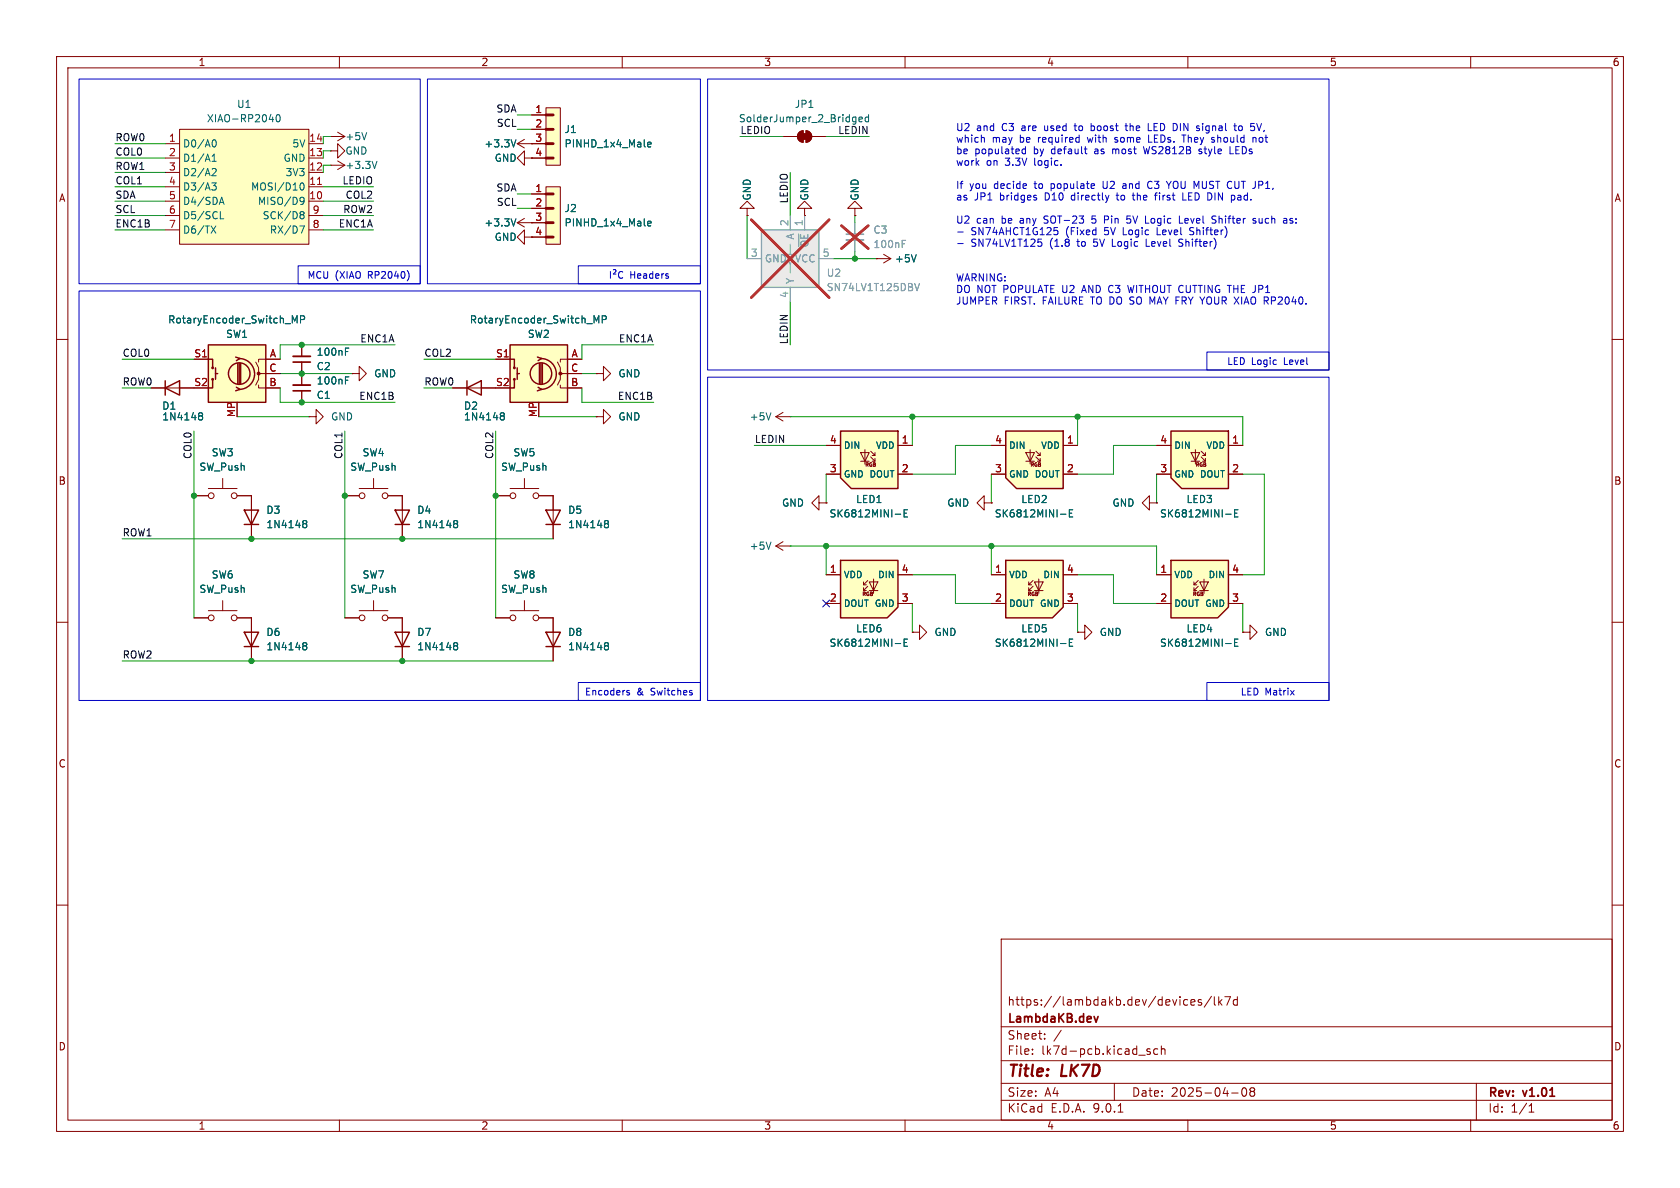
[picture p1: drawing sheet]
<svg xmlns="http://www.w3.org/2000/svg" width="297mm" height="210mm" viewBox="0 0 297 210" stroke-linecap="round" stroke-linejoin="round" font-family="sans-serif">
<g fill="none" stroke="#840000" stroke-width=".18">
<path d="M10 10h277v190h-277zM12 12h273v186h-273zM60 10v2M110 10v2M160 10v2M210 10v2M260 10v2M10 60h2M285 60h2M10 110h2M285 110h2M10 160h2"/>
<path d="M177 166h108v32h-108zM210.5 177.2l.7-.1v-.3l-.5-.1-.2 .2 .1 .7h.6M212.4 176.8l-.4-.1-.2 .2 .1 .2 .5 .2v.3h-.6M214.2 176.1l-1.3 2M214.7 176.2v1.3l.2 .2M215.5 176.2v1.5M215.6 177.1l.4 .6M216 176.7l-.5 .6M216.5 176.2h1l-.6 1.5M218.7 176.8l-.4-.1-.3 .3v.4l.2 .2h.5M218.7 176.2v1.5M285 160h2"/>
<path d="M60 198v2M110 198v2M160 198v2M177 194.5h108M177 191.5h108M177 187.5h108M177 181.5h108M182.5 186.3v.1M182.5 185.5v.1M184.7 183.6v.1M184.7 182.8v.1M187.6 182.1l-1.3 2"/>
<path d="M197 191.5v3M197.7 196.6h.8M201.3 186.5h1.2M203.3 185.5l-.3-.1-.3 .2 .1 .2 .5 .2v.3h-.6M204.7 185.5l-.5-.1-.2 .3v.4l.1 .2h.6M205.3 185.5l.2-.1 .4 .1 .1 .9M205.3 184.9v1.5M210 198v2M217.7 193.2h1.2M219.7 192.4l.2-.1a.81 .81 0 0 1 .6 .6 .81 .81 0 0 1-.3 .8l-.2 .1a.81 .81 0 0 1-.3-1.4zM221.2 192.9l-.2-.2 .2-.4 .5 .1 .1 .2-.3 .3M221.2 192.9l-.2 .3v.5l.2 .1 .5-.1 .1-.2-.1-.4-.2-.2"/>
<path d="M221.2 192.9h.3M260 198v2M261 191.5v6.5M270.3 196.6h.9M270.3 195.5l.4-.4v1.5"/>
</g>
<path d="M194.1 179.7l-.3 1" fill="none" stroke="#840000" stroke-width=".3"/>
<path d="M96.5 33h2.6v10.2h-2.6z" fill="#ffffc2"/>
<g fill="none" stroke="#840000" stroke-width=".18">
<path d="M94 34.3h2.5M94 36.8h2.5M94 39.4h2.5M96.5 33h2.6v10.2h-2.6zM92.7 41.9v-1.3l-1.3 1.3 1.3 1.3v-1.3h3.8M26.7 68.6h7.6M53.3 61v2M53.3 64v2M80 68.6h7.6M105.4 73.7h1.3v1.2l1.2-1.2-1.2-1.3v1.3M105.4 73.7h.1M137.2 73.7l1.2 .7"/>
<path d="M137.2 73.7h2.5M138.4 72.9l-1.2 .8M139.7 73.7h.1M34.3 87.6h2.5M36.8 86.4h5.1M39.4 84.6v1.8M41.9 87.6h2.5M87.6 87.6h2.6M90.2 86.4h5M92.7 84.6v1.8M95.2 87.6h2.6M61 109.2h2.5"/>
<path d="M63.5 108h5.1M66 106.2v1.8M68.6 109.2h2.5"/>
<circle cx="37.3" cy="87.6" r=".51"/>
<circle cx="41.4" cy="87.6" r=".51"/>
<circle cx="90.7" cy="87.6" r=".51"/>
<circle cx="94.7" cy="87.6" r=".51"/>
<circle cx="64" cy="109.2" r=".51"/>
<circle cx="68.1" cy="109.2" r=".51"/>
</g>
<path d="M96.5 34.3h1.3M96.5 36.8h1.3M96.5 39.4h1.3M96.5 41.9h1.3M51.8 64h3.1" fill="none" stroke="#840000" stroke-width=".3"/>
<path d="M96.5 34.3h1.3M96.5 36.8h1.3M96.5 39.4h1.3M96.5 41.9h1.3" fill="none" stroke="#840000" stroke-width=".5"/>
<g fill="none" stroke="#006464" stroke-width=".18">
<path d="M114.5 39.5l.6-.1-.1-.2-.3-.1-.2 .2 .1 .6h.4M35.2 73.5h.1M35.2 73h.4l.2 .1v.2l-.2 .2M35.3 73.5h.3M35.3 73.5l-.1 .1M35.6 73.5l.2 .3v.3l-.2 .1h-.4M61.1 62.1h.4M61.1 61.5h.6M88.6 73h.3l.2 .1 .1 .2-.3 .2M88.6 73.5h.1M88.7 73.5h.2M88.7 73.5l-.1 .1"/>
<path d="M88.9 73.5l.3 .3-.1 .3-.2 .1h-.3M136.3 73l-.4 1.2"/>
</g>
<path d="M51.8 63h3.1" fill="none" stroke="#840000" stroke-width=".33"/>
<path d="M29.2 68.6l2.5-1.3v2.6zM29.2 67.3v2.6M82.5 68.6l2.6-1.3v2.6zM82.5 67.3v2.6" fill="none" stroke="#840000" stroke-width=".25"/>
<path d="M90.2 61h10.1v10.1h-10.1z" fill="#ffffc2"/>
<g fill="none" stroke="#840000" stroke-width=".25">
<path d="M90.2 61h10.1v10.1h-10.1zM90.2 63.5h.7v1.5M90.9 67.1v1.5h-.7M91.4 65v2.1M91.4 66h.4M95 63.1l.8 .3-.7 .4M95.1 68.5l.7 .3-.8 .3M95.4 64.3v3.5M95.6 63.4a2.73 2.73 0 0 1 2.7 2.7 2.73 2.73 0 0 1-2.7 2.7M95.6 64.3v3.5M95.9 64.3v3.5"/>
<circle cx="90.9" cy="65" r=".13"/>
<circle cx="90.9" cy="67.1" r=".13"/>
<circle cx="95.6" cy="66" r="1.9"/>
</g>
<path d="M91.4 39.4l1.3 .7M91.4 39.4h2.6M92.7 38.6l-1.3 .8M94 39.4h.1M87.6 63.5h2.6M98.6 64l.5 1v1h.5M99.1 68.1v.5h3.8M102.9 63.5h-3.8v.5M102.9 66h-3.8v1.1l-.5 1" fill="none" stroke="#840000" stroke-width=".18"/>
<circle cx="99.1" cy="66" r=".25" fill="#840000" stroke="#840000" stroke-width=".18"/>
<path d="M91.2 38.7l-.4 1.2M105 55.8l.4 .9 .5-.9v1.3M106.5 56.5l.6-.1 .1-.2-.1-.3-.6-.1v1.3" fill="none" stroke="#006464" stroke-width=".18"/>
<path d="M148.6 76.2h10.1v10.2h-8.2l-1.9-1.9z" fill="#ffffc2"/>
<path d="M148.6 76.2h10.1v10.2h-8.2l-1.9-1.9zM43.2 90.2h2.5l-1.3 2.5zM43.2 92.7h2.5" fill="none" stroke="#840000" stroke-width=".25"/>
<g fill="none" stroke="#840000" stroke-width=".18">
<path d="M146 78.7h2.6M152.9 79.5v2.5M153.9 79.8l.8 .7v-.5M158.7 78.7h2.6M44.4 87.6v7.7M144.8 88.9v1.3l-1.3-1.3 1.3-1.3v1.3h1.2M146 88.9h.1M146 83.8h2.6M152.1 80h1.6l-.8 1.5zM152.1 81.5h1.6M153.9 80.8l.8 .7v-.5M154.2 80.5h.5"/>
<path d="M154.2 81.5h.5M158.7 83.8h2.6M87.6 109.2h2.6M90.2 108h5M92.7 106.2v1.8M95.2 109.2h2.6"/>
<circle cx="90.7" cy="109.2" r=".51"/>
<circle cx="94.7" cy="109.2" r=".51"/>
</g>
<path d="M53.6 92.5l.2 .1M53.6 92.1l.4-.1 .2 .1v.2l-.2 .3M53.8 92.6h.2M53.8 92.6h-.2M54 92.6l.2 .2v.4l-.2 .1-.4-.1M158.3 90.9h.9M159.8 90.7h.5M160.4 90.1h-.6v1.3h.6" fill="none" stroke="#006464" stroke-width=".18"/>
<path d="M96.5 19.1h2.6v10.1h-2.6z" fill="#ffffc2"/>
<g fill="none" stroke="#840000" stroke-width=".18">
<path d="M96.5 19.1h2.6v10.1h-2.6zM91.4 25.4h5.1M91.4 25.4l1.3 .8M92.7 27.9v-1.2l-1.3 1.2 1.3 1.3v-1.3h3.8M92.7 24.6l-1.3 .8M94 25.4h.1M94 20.3h2.5M94 22.9h2.5M53.3 66v2.1M53.3 69.1v2M54.6 73.7h1.3v1.2l1.2-1.2-1.2-1.3v1.3M54.6 73.7h.1"/>
<path d="M62.2 66h1.3v1.3l1.3-1.3-1.3-1.2v1.2M62.2 66h.1M61 87.6h2.5M63.5 86.4h5.1M66 84.6v1.8M68.6 87.6h2.5v7.7M97.8 87.6v7.7M174 88.9v1.3l-1.3-1.3 1.3-1.3v1.3h1.3M175.3 88.9h.1M44.4 109.2v7.6M71.1 109.2v7.6M97.8 109.2v7.6"/>
<circle cx="64" cy="87.6" r=".51"/>
<circle cx="68.1" cy="87.6" r=".51"/>
</g>
<path d="M96.5 20.3h1.3M96.5 22.9h1.3M96.5 25.4h1.3M96.5 27.9h1.3M51.8 69.1h3.1" fill="none" stroke="#840000" stroke-width=".3"/>
<path d="M96.5 20.3h1.3M96.5 22.9h1.3M96.5 25.4h1.3M96.5 27.9h1.3" fill="none" stroke="#840000" stroke-width=".5"/>
<g fill="none" stroke="#006464" stroke-width=".18">
<path d="M91.2 24.7l-.4 1.3M114.5 25.6l.6-.2-.1-.2-.3-.1-.2 .2 .1 .6h.4M61.1 67.2h.4M61.1 66.6h.6M80.3 92.1l.4-.1 .1 .1 .1 .2-.2 .3M80.3 92.5l.1 .1M80.4 92.6h.3M80.4 92.6h-.1M80.7 92.6l.2 .2-.1 .4-.1 .1-.4-.1M107 92.1l.3-.1 .2 .1 .1 .2-.3 .3M107 92.5l.1 .1M107.1 92.6h.2"/>
<path d="M107.1 92.6h-.1M107.3 92.6l.3 .2-.1 .4-.2 .1-.3-.1M53.6 113.7l.4-.1 .2 .1v.2l-.2 .3M53.6 114.1l.2 .1M53.8 114.2h.2M53.8 114.2h-.2M54 114.2l.2 .2v.4l-.2 .1-.4-.1M80.3 114.1l.1 .1M80.3 113.7l.4-.1 .1 .1 .1 .2-.2 .3M80.4 114.2h.3M80.4 114.2h-.1M80.7 114.2l.2 .2-.1 .4-.1 .1-.4-.1"/>
<path d="M107 113.7l.3-.1 .2 .1 .1 .2-.3 .3M107 114.1l.1 .1M107.1 114.2h.2M107.1 114.2h-.1M107.3 114.2l.3 .2-.1 .4-.2 .1-.3-.1"/>
</g>
<path d="M69.8 90.2h2.6l-1.3 2.5zM69.8 92.7h2.6M96.5 90.2h2.6l-1.3 2.5zM96.5 92.7h2.6M43.2 111.8h2.5l-1.3 2.5zM43.2 114.3h2.5M69.8 111.8h2.6l-1.3 2.5zM69.8 114.3h2.6M96.5 111.8h2.6l-1.3 2.5zM96.5 114.3h2.6" fill="none" stroke="#840000" stroke-width=".25"/>
<path d="M51.8 68.1h3.1" fill="none" stroke="#840000" stroke-width=".33"/>
<path d="M36.8 61h10.2v10.1h-10.2z" fill="#ffffc2"/>
<g fill="none" stroke="#840000" stroke-width=".25">
<path d="M36.8 61h10.2v10.1h-10.2zM36.8 63.5h.8v1.5M37.6 67.1v1.5h-.8M38.1 65v2.1M38.1 66h.4M41.7 63.1l.7 .3-.6 .4M41.8 68.5l.6 .3-.7 .3M42 64.3v3.5M42.3 63.4a2.73 2.73 0 0 1 2.7 2.7 2.73 2.73 0 0 1-2.7 2.7M42.3 64.3v3.5M42.5 64.3v3.5"/>
<circle cx="37.6" cy="65" r=".13"/>
<circle cx="37.6" cy="67.1" r=".13"/>
<circle cx="42.3" cy="66" r="1.9"/>
</g>
<path d="M151.1 36.8h1.3l-1.3-1.2-1.2 1.2h1.2v1.3M151.1 38.1h.1M34.3 63.5h2.5M45.2 64l.5 1v1h.5M45.7 68.1v.5h3.8M49.5 63.5h-3.8v.5M49.5 66h-3.8v1.1l-.5 1" fill="none" stroke="#840000" stroke-width=".18"/>
<circle cx="45.7" cy="66" r=".25" fill="#840000" stroke="#840000" stroke-width=".18"/>
<path d="M51.7 55.8l.4 .9 .4-.9v1.3M53.1 56.5l.6-.1 .2-.2-.1-.3-.7-.1v1.3" fill="none" stroke="#006464" stroke-width=".18"/>
<path d="M31.7 22.9h22.9v20.3h-22.9z" fill="#ffffc2"/>
<g fill="none" stroke="#840000" stroke-width=".18">
<path d="M29.2 25.4h2.5M29.2 27.9h2.5M29.2 30.5h2.5M29.2 33h2.5M29.2 35.6h2.5M29.2 38.1h2.5M31.7 22.9h22.9v20.3h-22.9zM54.6 25.4h2.5M54.6 27.9h2.5M54.6 30.5h2.5M54.6 33h2.5M54.6 35.6h2.5"/>
<path d="M54.6 38.1h2.5M58.4 29.2h.1M58.4 29.2h2.6M59.7 28.4l1.3 .8M61 29.2l-1.3 .8M29.2 40.6h2.5M54.6 40.6h2.5"/>
</g>
<g fill="none" stroke="#006464" stroke-width=".18">
<path d="M37.3 39.9l.9 1.3M37.4 32.3h.8l-.4 .5 .4 .1v.5l-.2 .2h-.4M37.5 28.5h.7M37.5 27.6l.4-.4v1.3M37.7 24.8l.1-.1a.68 .68 0 0 1 .4 .6 .68 .68 0 0 1-.4 .7l-.1-.1M37.7 29.8l.4 .1 .1 .3-.8 .9h.8M38.2 39.9l-.9 1.3M38.9 35.8h.6M38.9 38.7h.7M39.2 34.9l.4 1.2M47.6 21.1h.8M49 20.3h.1a.68 .68 0 0 1 .4 .6 .68 .68 0 0 1-.4 .6 .84 .84 0 0 1-.1-1.2z"/>
<path d="M53 39.9h.8l-.5 1.3M53 32.8l.2-.3 .1-.2a.68 .68 0 0 1 .5 .7 .68 .68 0 0 1-.5 .6l-.1-.1-.2-.4M53.3 34.9l.4 .1a.84 .84 0 0 1-.3 1.1h-.2M53.3 37.4h.2l.3 .3-.3 .3M53.3 38h.2M53.5 38l.3 .2v.2l-.2 .2-.3 .1M53.8 35.4l-.3 .3h-.2M66.6 28.5l-.4 1.3"/>
</g>
<path d="M56.1 32.6h.7" fill="none" stroke="#a90000" stroke-width=".18"/>
<path d="M207 99.1h10.2v8.2l-1.9 1.9h-8.3z" fill="#ffffc2"/>
<path d="M207 99.1h10.2v8.2l-1.9 1.9h-8.3z" fill="none" stroke="#840000" stroke-width=".25"/>
<g fill="none" stroke="#840000" stroke-width=".18">
<path d="M203.2 88.9v1.3l-1.3-1.3 1.3-1.3v1.3h1.3M204.5 88.9h.1M190.5 111.8h1.3v-1.3l1.2 1.3-1.2 1.2v-1.2M190.5 111.8h.1M204.5 101.6h2.5M204.5 106.7h2.5M211.1 103.4h.5M211.1 104.4h.5M211.8 102.6l-.7 .8v-.5M211.8 103.6l-.7 .8v-.5M212.1 102.9h1.5l-.7 1.5zM212.1 104.4h1.5"/>
<path d="M212.9 102.4v2.5M217.2 101.6h2.5M217.2 106.7h2.5"/>
</g>
<path d="M216.7 113.8h1M218.3 113.6h.4M218.9 113h-.6v1.2h.6" fill="none" stroke="#006464" stroke-width=".18"/>
<path d="M207 76.2h10.2v10.2h-8.3l-1.9-1.9z" fill="#ffffc2"/>
<path d="M207 76.2h10.2v10.2h-8.3l-1.9-1.9z" fill="none" stroke="#840000" stroke-width=".25"/>
<g fill="none" stroke="#840000" stroke-width=".18">
<path d="M204.5 78.7h2.5M211.3 79.5v2.5M212.3 79.8l.8 .7v-.5M217.2 78.7h2.5M137.2 96.5l1.2 .8M137.2 96.5h2.5M138.4 95.8l-1.2 .7M139.7 96.5h.1M204.5 83.8h2.5M210.6 80h1.5l-.8 1.5zM210.6 81.5h1.5M212.3 80.8l.8 .7v-.5"/>
<path d="M212.6 80.5h.5M212.6 81.5h.5M217.2 83.8h2.5"/>
</g>
<path d="M136.3 95.8l-.4 1.3M216.7 90.9h1M218.3 90.7h.4M218.9 90.1h-.6v1.3h.6" fill="none" stroke="#006464" stroke-width=".18"/>
<path d="M148.6 99.1h10.1v8.2l-1.9 1.9h-8.2z" fill="#ffffc2"/>
<path d="M148.6 99.1h10.1v8.2l-1.9 1.9h-8.2z" fill="none" stroke="#840000" stroke-width=".25"/>
<g fill="none" stroke="#840000" stroke-width=".18">
<path d="M146 101.6h2.6M146 106.7h2.6M152.7 103.4h.5M152.7 104.4h.5M153.4 102.6l-.7 .8v-.5M153.4 103.6l-.7 .8v-.5M153.7 102.9h1.5l-.8 1.5zM153.7 104.4h1.5M154.4 102.4v2.5M158.7 101.6h2.6M158.7 106.7h2.6M161.3 111.8h1.3v-1.3l1.2 1.3-1.2 1.2v-1.2"/>
<path d="M161.3 111.8h.1"/>
</g>
<path d="M158.3 113.8h.9M159.8 113.6h.5M160.4 113h-.6v1.2h.6" fill="none" stroke="#006464" stroke-width=".18"/>
<path d="M177.8 76.2h10.2v10.2h-8.3l-1.9-1.9z" fill="#ffffc2"/>
<path d="M177.8 76.2h10.2v10.2h-8.3l-1.9-1.9z" fill="none" stroke="#840000" stroke-width=".25"/>
<g fill="none" stroke="#840000" stroke-width=".18">
<path d="M175.3 78.7h2.5M182.1 79.5v2.5M183.1 79.8l.8 .7v-.5M188 78.7h2.5M175.3 83.8h2.5M181.4 80h1.5l-.8 1.5zM181.4 81.5h1.5M183.1 80.8l.8 .7v-.5M183.4 80.5h.5M183.4 81.5h.5M188 83.8h2.5M219.7 111.8h1.3v-1.3l1.2 1.3-1.2 1.2v-1.2"/>
<path d="M219.7 111.8h.1"/>
</g>
<path d="M187.5 90.9h.9M189 90.7h.5M189.7 90.1h-.7v1.3h.7" fill="none" stroke="#006464" stroke-width=".18"/>
<path d="M177.8 99.1h10.2v8.2l-1.9 1.9h-8.3z" fill="#ffffc2"/>
<path d="M177.8 99.1h10.2v8.2l-1.9 1.9h-8.3z" fill="none" stroke="#840000" stroke-width=".25"/>
<g fill="none" stroke="#840000" stroke-width=".18">
<path d="M58.4 24.1h.1M58.4 24.1h2.6M59.7 23.4l1.3 .7M61 24.1l-1.3 .8M132.1 36.8h1.2l-1.2-1.2-1.3 1.2h1.3v1.3M132.1 38.1h.1M142.2 36.8h1.3l-1.3-1.2-1.2 1.2h1.2v1.3M142.2 38.1h.1M175.3 101.6h2.5M175.3 106.7h2.5M181.9 103.4h.5M181.9 104.4h.5"/>
<path d="M182.6 102.6l-.7 .8v-.5M182.6 103.6l-.7 .8v-.5M182.9 102.9h1.5l-.8 1.5zM182.9 104.4h1.5M183.6 102.4v2.5M188 101.6h2.5M188 106.7h2.5"/>
</g>
<path d="M64.8 23.4l-.4 1.3M187.5 113.8h.9M189 113.6h.5M189.7 113h-.7v1.2h.7" fill="none" stroke="#006464" stroke-width=".18"/>
<path d="M149.6 41.4h3.1" fill="none" stroke="#9c9b98" stroke-width=".3"/>
<path d="M149.6 42.4h3.1" fill="none" stroke="#9c9b98" stroke-width=".33"/>
<path d="M151.1 39.4v2M151.1 42.4v2.1" fill="none" stroke="#9c9b98" stroke-width=".18"/>
<path d="M159.5 43.1h.4M159.5 42.5h.6" fill="none" stroke="#939391" stroke-width=".18"/>
<path d="M148.8 39.9l4.7 4M153.5 39.9l-4.7 4" fill="none" stroke="#e12e31" stroke-width=".46"/>
<path d="M134.6 40.6h10.2v10.2h-10.2z" fill="#ebeae8"/>
<path d="M134.6 40.6h10.2v10.2h-10.2z" fill="none" stroke="#9c9b98" stroke-width=".25"/>
<path d="M139.7 38.1v2.5M142.2 38.1v2.5M151.1 39.4v2M132.1 45.7h2.5M138.9 45h1.6l-.8 1.7zM139.7 43.2v1.8M139.7 46.7v1.6M139.7 50.8v2.5M144.8 45.7h2.5M151.1 42.4v2.1" fill="none" stroke="#9c9b98" stroke-width=".18"/>
<path d="M159.5 43.1h.4M159.5 42.5h.6M161.7 50.1l.4 1.3 .5-1.3" fill="none" stroke="#939391" stroke-width=".18"/>
<path d="M132.8 38.8l13.8 13.8M146.6 38.8l-13.8 13.8M148.8 39.9l4.7 4M153.5 39.9l-4.7 4" fill="none" stroke="#e12e31" stroke-width=".46"/>
<g fill="#840000" stroke="#840000" stroke-width=".18">
<path d="M141.7 23.6h1v1h-1z"/>
<path d="M141.3 23.4l.7-.3v2a1.02 1.02 0 0 1-.9-.6 1.02 1.02 0 0 1 .2-1.1z"/>
<path d="M142.5 23.1a1.02 1.02 0 0 1 1 1 1.02 1.02 0 0 1-1 1z"/>
</g>
<g fill="none" stroke="#840000" stroke-width=".18">
<path d="M58.4 26.7h1.3v-1.3l1.3 1.3-1.3 1.2v-1.2M58.4 26.7h.1M94 39.4h.1M94 25.4h.1M94 34.3h2.5M94 36.8h2.5M94 39.4h2.5M94 20.3h2.5M94 22.9h2.5M94 25.4h2.5M94 27.9h2.5M132.1 38.1h.1"/>
<path d="M138.4 24.1h2.6M141.3 23.4l.7-.3v2a1.02 1.02 0 0 1-.9-.6 1.02 1.02 0 0 1 .2-1.1zM142.2 38.1h.1M142.5 23.1a1.02 1.02 0 0 1 1 1 1.02 1.02 0 0 1-1 1zM143.5 24.1h2.5M151.1 38.1h.1M94 41.9h2.5M154.9 45.7h.1M154.9 45.7h2.6M156.2 45l1.3 .7M157.5 45.7l-1.3 .8M26.7 68.6h2.5"/>
<path d="M31.7 68.6h2.6M34.3 63.5h2.5M47 63.5h2.5M47 66h2.5M47 68.6h2.5M53.3 61v2M53.3 64v4.1M53.3 69.1v2M62.2 66h.1M80 68.6h2.5M85.1 68.6h2.5M87.6 63.5h2.6"/>
<path d="M100.3 63.5h2.6M100.3 66h2.6M100.3 68.6h2.6M105.4 66h1.3v1.3l1.2-1.3-1.2-1.2v1.2M105.4 66h.1M105.4 73.7h.1M146 78.7h2.6M158.7 78.7h2.6M175.3 78.7h2.5M188 78.7h2.5M204.5 78.7h2.5M217.2 78.7h2.5"/>
<path d="M34.3 87.6h2.5M41.9 87.6h2.5v2.6M44.4 92.7v2.6M61 87.6h2.5M68.6 87.6h2.5v2.6M71.1 92.7v2.6M87.6 87.6h2.6M95.2 87.6h2.6v2.6M97.8 92.7v2.6M146 88.9h.1M146 83.8h2.6M158.7 83.8h2.6"/>
<path d="M175.3 88.9h.1M175.3 83.8h2.5M188 83.8h2.5M204.5 88.9h.1M204.5 83.8h2.5M217.2 83.8h2.5M34.3 109.2h2.5M36.8 108h5.1M39.4 106.2v1.8M41.9 109.2h2.5v2.6M44.4 114.3v2.5M61 109.2h2.5"/>
<path d="M68.6 109.2h2.5v2.6M71.1 114.3v2.5M87.6 109.2h2.6M95.2 109.2h2.6v2.6M97.8 114.3v2.5M146 101.6h2.6M146 106.7h2.6M158.7 101.6h2.6M158.7 106.7h2.6M161.3 111.8h.1M175.3 101.6h2.5M175.3 106.7h2.5"/>
<path d="M188 101.6h2.5M188 106.7h2.5M190.5 111.8h.1M204.5 101.6h2.5M204.5 106.7h2.5M217.2 101.6h2.5M217.2 106.7h2.5M219.7 111.8h.1"/>
<circle cx="37.3" cy="109.2" r=".51"/>
<circle cx="41.4" cy="109.2" r=".51"/>
</g>
<g fill="none" stroke="#006464" stroke-width=".18">
<path d="M91.2 38.7l-.4 1.2M91.2 24.7l-.4 1.3M114.5 39.5l.6-.1-.1-.2-.3-.1-.2 .2 .1 .6h.4M114.5 25.6l.6-.2-.1-.2-.3-.1-.2 .2 .1 .6h.4M150.9 20.7h.4M151.3 20.7v1l-.1 .2M151.3 21.5h-.4M151.9 21.1l.6-.1-.1-.3h-.4l-.1 .2v.6h.5M153.5 20.7h-.3l-.3 .2 .2 .6h.4M153.5 20.3v1.2M51.7 55.8l.4 .9 .4-.9v1.3M53.1 56.5l.6-.1 .2-.2-.1-.3-.7-.1v1.3"/>
<path d="M105 55.8l.4 .9 .5-.9v1.3M106.5 56.5l.6-.1 .1-.2-.1-.3-.6-.1v1.3M162 45l-.4 1.3M35.2 73h.4l.2 .1v.2l-.2 .2M35.2 73.5h.1M35.3 73.5h.3M35.3 73.5l-.1 .1M35.6 73.5l.2 .3v.3l-.2 .1h-.4M61.1 62.1h.4M61.1 61.5h.6M61.1 67.2h.4M61.1 66.6h.6"/>
<path d="M88.6 73.5h.1M88.6 73h.3l.2 .1 .1 .2-.3 .2M88.7 73.5h.2M88.7 73.5l-.1 .1M88.9 73.5l.3 .3-.1 .3-.2 .1h-.3M53.6 92.1l.4-.1 .2 .1v.2l-.2 .3M53.6 92.5l.2 .1M53.8 92.6h.2M53.8 92.6h-.2M54 92.6l.2 .2v.4l-.2 .1-.4-.1M80.3 92.1l.4-.1 .1 .1 .1 .2-.2 .3M80.3 92.5l.1 .1"/>
<path d="M80.4 92.6h.3M80.4 92.6h-.1M80.7 92.6l.2 .2-.1 .4-.1 .1-.4-.1M107 92.1l.3-.1 .2 .1 .1 .2-.3 .3M107 92.5l.1 .1M107.1 92.6h.2M107.1 92.6h-.1M107.3 92.6l.3 .2-.1 .4-.2 .1-.3-.1M158.3 90.9h.9M159.8 90.7h.5M160.4 90.1h-.6v1.3h.6M187.5 90.9h.9"/>
<path d="M189 90.7h.5M189.7 90.1h-.7v1.3h.7M216.7 90.9h1M218.3 90.7h.4M218.9 90.1h-.6v1.3h.6M53.6 114.1l.2 .1M53.6 113.7l.4-.1 .2 .1v.2l-.2 .3M53.8 114.2h.2M53.8 114.2h-.2M54 114.2l.2 .2v.4l-.2 .1-.4-.1M80.3 113.7l.4-.1 .1 .1 .1 .2-.2 .3M80.3 114.1l.1 .1"/>
<path d="M80.4 114.2h.3M80.4 114.2h-.1M80.7 114.2l.2 .2-.1 .4-.1 .1-.4-.1M107 113.7l.3-.1 .2 .1 .1 .2-.3 .3M107 114.1l.1 .1M107.1 114.2h.2M107.1 114.2h-.1M107.3 114.2l.3 .2-.1 .4-.2 .1-.3-.1M158.3 113.8h.9M159.8 113.6h.5M160.4 113h-.6v1.2h.6M187.5 113.8h.9"/>
<path d="M189 113.6h.5M189.7 113h-.7v1.2h.7M216.7 113.8h1M218.3 113.6h.4M218.9 113h-.6v1.2h.6"/>
</g>
<g fill="none" stroke="#009600" stroke-width=".18">
<path d="M20.3 38.1h8.9M20.3 35.6h8.9M20.3 33h8.9M20.3 30.5h8.9M20.3 27.9h8.9M20.3 25.4h8.9M57.1 38.1h8.9M57.1 35.6h8.9M57.1 33h8.9M58.4 24.1h-1.3v1.3M58.4 26.7h-1.3v1.2M58.4 29.2h-1.3v1.3"/>
<path d="M91.4 36.8h2.6M91.4 34.3h2.6M91.4 20.3h2.6M91.4 22.9h2.6M130.8 24.1h7.6M132.1 38.1v7.6M139.7 30.5v7.6M146 24.1h7.7M151.1 38.1v1.3M20.3 40.6h8.9M57.1 40.6h8.9M139.7 53.3v7.7"/>
<path d="M147.3 45.7h7.6M151.1 44.5v1.2M21.6 63.5h12.7M21.6 68.6h5.1M34.3 76.2v33M41.9 73.7h12.7M49.5 68.6v2.5h20.3M49.5 66h12.7M61 76.2v33M69.8 61h-20.3v2.5M74.9 63.5h12.7M74.9 68.6h5.1"/>
<path d="M87.6 76.2v33M95.2 73.7h10.2M102.9 66h2.5M102.9 68.6v2.5h12.7M115.6 61h-12.7v2.5M133.3 78.7h12.7M139.7 73.7h80v5M161.3 73.7v5M175.3 78.7h-6.4v5.1h-7.6M190.5 73.7v5M204.5 78.7h-7.7v5.1h-6.3M21.6 95.3h76.2"/>
<path d="M139.7 96.5h64.8v5.1M146 83.8v5.1M146 96.5v5.1M175.3 83.8v5.1M175.3 96.5v5.1M204.5 83.8v5.1M219.7 83.8h3.8v17.8h-3.8M21.6 116.8h76.2M161.3 101.6h7.6v5.1h6.4M161.3 106.7v5.1M190.5 106.7v5.1M190.5 101.6h6.3v5.1h7.7"/>
<path d="M219.7 106.7v5.1"/>
</g>
<path d="M145.4 106.1l1.3 1.2M146.7 106.1l-1.3 1.2" fill="none" stroke="#000084" stroke-width=".18"/>
<g fill="none" stroke="#0000c2" stroke-width=".18">
<path d="M14 14h60.3v36.2h-60.3zM75.6 14h48.2v36.2h-48.2zM125.1 14h109.8v51.4h-109.8zM173.8 24.3l.2 .2v.6M181.3 25.9v1.3M181.3 26.4l-.4-.1-.2 .3 .1 .5h.5M183.2 35v.3M189.9 22.2h.5M190.1 21.8v1.2M191.7 26.3h.5M191.9 27.1l.3 .1M192.9 21.8v1.3"/>
<path d="M192.9 23l.4 .1M193 39.3l.2 .2M193.3 22.2l-.4 .1M193.7 38.2h-.6l-.1 .6 .2-.1M195 32v1.1l.3 .2M195.3 38.8h.4M195.7 38.2h-.4v1.3M196.7 26.3v.9M196.9 26.3l-.2 .2M197.1 25.1h.1M197.3 24.3l-.2 .2 .2 .2M197.3 34.5h.5"/>
<path d="M197.5 34.1l.1 1.2M198.9 22.2h.5M198.9 32.5h-.4M198.9 32.8h-.3l-.1 .2v.3h.4M199.1 21.8v1.1l.3 .2M199.2 39.3l.2 .2 .4-.1M199.9 38.2h-.7v.6l.2-.1h.4M200.2 34.5h.4M200.3 34.1v1.1l.3 .2M202.2 25.9l.3 1.3 .2-.9M202.5 39.5h.6M203 23.1h.6"/>
<path d="M203.1 23.9v1.2h.6M203.4 32a.64 .64 0 0 0-.5 .7 .64 .64 0 0 0 .5 .6M204.1 34.5h.5M204.3 34.2v1.2M207 32l-.4 .7M208.5 39.5h.6M209.1 34.1v1.3h.6M209.3 23.9v1.2M212 26.4v.3l.5 .2M212.5 27l-.2 .2-.4-.1M212.6 21.8v.1M212.6 22.2v.9"/>
<path d="M214.5 38.2h.5M214.5 38.8l.4 .1 .1 .3-.3 .3h-.3M214.5 24.7l.2 .2-.2 .2M217.5 25.9v1.3h.6M218.1 22.2h.5M218.3 22.9l.3 .2M218.8 34.9v.4M219.6 22.4l-.4-.2-.2 .3 .1 .5 .3 .1 .2-.1M221.5 24.3v.8M221.5 24.4l.2-.1 .3 .1v.7M221.6 39l.4 .2v.2l-.4 .1M221.6 38.7h.4"/>
<path d="M222.2 21.8l.4 1.3 .4-1.3M222.6 38.6v.7l.4 .2M228 39.4h.5M228.5 38.7l-.3-.1-.2 .2 .1 .2 .4 .1M14 51.4h109.8v72.4h-109.8zM52.7 47h21.6v3.2h-21.6zM72.2 48.2l.1 .4-.1 .7M102.2 47h21.6v3.2h-21.6zM107.9 48v1.2M108.4 47.7l.3-.1 .2 .2-.5 .6h.5M110.1 48.1a.57 .57 0 0 0-.8 .4 .57 .57 0 0 0 .6 .7l.2-.1M118.1 48.8v.3"/>
<path d="M169.3 41h1M169.3 43.1h1M183.6 42.8h.3l.3 .2-.1 .4-.5 .1M186.5 40.7h.3l.2 .3v.4l-.5 .1M196.6 42.3v1.2h.7M199.4 50.4l.3 1.3 .2-.9M202.6 42.3v1.2h.6M204.6 40.2v1.3h.6M208.4 43.5h.6M208.4 42.4v.4l.6 .2M210.3 41.4l.5 .1M210.4 40.3v.4l.4 .2"/>
<path d="M125.1 66.7h109.8v57.1h-109.8zM213.4 62.2h21.5v3.2h-21.5zM102.2 120.7h21.6v3.1h-21.6zM110.9 122.4l.4 .1v.2l-.2 .2-.3-.1M110.9 122.1h.4M122.3 122.5v.3M213.4 120.7h21.5v3.1h-21.5zM228.2 122.1l.6 .8M228.8 122.1l-.6 .8"/>
</g>
<g fill="#009600" stroke="#009600" stroke-width=".18">
<circle cx="146" cy="96.5" r=".46"/>
<circle cx="161.3" cy="73.7" r=".46"/>
<circle cx="190.5" cy="73.7" r=".46"/>
<circle cx="175.3" cy="96.5" r=".46"/>
<circle cx="71.1" cy="116.8" r=".46"/>
<circle cx="71.1" cy="95.3" r=".46"/>
<circle cx="87.6" cy="87.6" r=".46"/>
<circle cx="53.3" cy="61" r=".46"/>
<circle cx="44.4" cy="116.8" r=".46"/>
<circle cx="34.3" cy="87.6" r=".46"/>
<circle cx="53.3" cy="66" r=".46"/>
<circle cx="53.3" cy="71.1" r=".46"/>
<circle cx="61" cy="87.6" r=".46"/>
<circle cx="44.4" cy="95.3" r=".46"/>
<circle cx="151.1" cy="45.7" r=".46"/>
</g>
<g font-size="2.8" fill="#840000">
<text x="178" y="190.9">Title:</text>
<text x="187.7" y="190.9">LK7D</text>
</g>
<g font-size="2.1" fill="#840000">
<text x="178" y="178">https://lambdakb.dev/devices/lk7d</text>
<text x="178" y="184">Sheet:</text>
<text x="178" y="181.2">LambdaKB.dev</text>
<text x="178" y="186.7">File:</text>
<text x="184.1" y="186.7">lk7d-pcb.kicad_sch</text>
<text x="178" y="196.9">KiCad</text>
<text x="178" y="194.1">Size:</text>
<text x="184.7" y="194.1">A4</text>
<text x="185.7" y="196.9">E.D.A.</text>
<text x="193.3" y="196.9">9.0.1</text>
<text x="200" y="194.1">Date:</text>
<text x="207" y="194.1">2025-04-08</text>
<text x="263" y="194.3">Rev:</text>
<text x="263" y="196.9">Id:</text>
<text x="267.1" y="196.9">1/1</text>
<text x="269.4" y="194.3">v1.01</text>
</g>
<g font-size="1.8" fill="#840000">
<text x="35" y="11.9">1</text>
<text x="85" y="11.9">2</text>
<text x="135" y="11.9">3</text>
<text x="185" y="11.9">4</text>
<text x="235" y="11.9">5</text>
<text x="285" y="11.9">6</text>
<text x="94.5" y="27.7">4</text>
<text x="10.3" y="35.9">A</text>
<text x="285.3" y="35.9">A</text>
<text x="10.3" y="85.9">B</text>
<text x="285.3" y="85.9">B</text>
<text x="10.3" y="135.9">C</text>
<text x="285.3" y="135.9">C</text>
<text x="10.3" y="185.9">D</text>
<text x="285.3" y="185.9">D</text>
<text x="35" y="199.9">1</text>
<text x="85" y="199.9">2</text>
<text x="135" y="199.9">3</text>
<text x="185" y="199.9">4</text>
<text x="235" y="199.9">5</text>
<text x="285" y="199.9">6</text>
</g>
<g font-size="1.8" fill="#006464">
<text x="36.5" y="21.8">XIAO-RP2040</text>
<text x="41.8" y="19.3">U1</text>
<text x="99.7" y="23.7">J1</text>
<text x="130.5" y="21.8">SolderJumper_2_Bridged</text>
<text x="140.4" y="19.3">JP1</text>
<text x="32.3" y="26.3">D0/A0</text>
<text x="32.3" y="28.8">D1/A1</text>
<text x="50" y="28.8">GND</text>
<text x="51.6" y="26.3">5V</text>
<text x="61" y="25">+5V</text>
<text x="61" y="27.5">GND</text>
<text x="85.5" y="26.3">+3.3V</text>
<text x="87.4" y="28.8">GND</text>
<text x="99.7" y="26.3">PINHD_1x4_Male</text>
<text x="32.3" y="31.3">D2/A2</text>
<text x="32.3" y="33.9">D3/A3</text>
<text x="44.3" y="33.9">MOSI/D10</text>
<text x="50.4" y="31.3">3V3</text>
<text x="61" y="30.1">+3.3V</text>
<text x="132.9" y="35.6" transform="rotate(-90 132.9 35.6)">GND</text>
<text x="143.1" y="35.6" transform="rotate(-90 143.1 35.6)">GND</text>
<text x="152" y="35.6" transform="rotate(-90 152 35.6)">GND</text>
<text x="32.3" y="36.4">D4/SDA</text>
<text x="32.3" y="39">D5/SCL</text>
<text x="32.3" y="41.5">D6/TX</text>
<text x="45.5" y="36.4">MISO/D9</text>
<text x="46.3" y="39">SCK/D8</text>
<text x="47.6" y="41.5">RX/D7</text>
<text x="85.5" y="40.2">+3.3V</text>
<text x="99.7" y="37.7">J2</text>
<text x="99.7" y="40.2">PINHD_1x4_Male</text>
<text x="87.4" y="42.8">GND</text>
<text x="158.1" y="46.6">+5V</text>
<text x="29.6" y="57.4">RotaryEncoder_Switch_MP</text>
<text x="39.9" y="59.9">SW1</text>
<text x="83" y="57.4">RotaryEncoder_Switch_MP</text>
<text x="93.2" y="59.9">SW2</text>
<text x="55.9" y="65.6">C2</text>
<text x="55.9" y="63.1">100nF</text>
<text x="55.9" y="70.7">C1</text>
<text x="55.9" y="68.2">100nF</text>
<text x="66" y="66.9">GND</text>
<text x="109.2" y="66.9">GND</text>
<text x="28.6" y="72.6">D1</text>
<text x="28.6" y="74.5">1N4148</text>
<text x="58.4" y="74.5">GND</text>
<text x="81.9" y="72.6">D2</text>
<text x="81.9" y="74.5">1N4148</text>
<text x="109.2" y="74.5">GND</text>
<text x="132.4" y="74.5">+5V</text>
<text x="35.2" y="83.4">SW_Push</text>
<text x="37.3" y="80.9">SW3</text>
<text x="61.8" y="83.4">SW_Push</text>
<text x="64" y="80.9">SW4</text>
<text x="88.5" y="83.4">SW_Push</text>
<text x="90.7" y="80.9">SW5</text>
<text x="138.2" y="89.8">GND</text>
<text x="151.2" y="89.1">LED1</text>
<text x="167.4" y="89.8">GND</text>
<text x="180.5" y="89.1">LED2</text>
<text x="196.6" y="89.8">GND</text>
<text x="209.7" y="89.1">LED3</text>
<text x="47" y="91">D3</text>
<text x="47" y="93.6">1N4148</text>
<text x="73.7" y="91">D4</text>
<text x="73.7" y="93.6">1N4148</text>
<text x="100.3" y="91">D5</text>
<text x="100.3" y="93.6">1N4148</text>
<text x="146.6" y="91.7">SK6812MINI-E</text>
<text x="175.8" y="91.7">SK6812MINI-E</text>
<text x="205" y="91.7">SK6812MINI-E</text>
<text x="132.4" y="97.4">+5V</text>
<text x="35.2" y="105">SW_Push</text>
<text x="37.3" y="102.5">SW6</text>
<text x="61.8" y="105">SW_Push</text>
<text x="64" y="102.5">SW7</text>
<text x="88.5" y="105">SW_Push</text>
<text x="90.7" y="102.5">SW8</text>
<text x="47" y="112.6">D6</text>
<text x="73.7" y="112.6">D7</text>
<text x="100.3" y="112.6">D8</text>
<text x="151.2" y="112">LED6</text>
<text x="165.1" y="112.6">GND</text>
<text x="180.5" y="112">LED5</text>
<text x="194.3" y="112.6">GND</text>
<text x="209.7" y="112">LED4</text>
<text x="223.5" y="112.6">GND</text>
<text x="47" y="115.2">1N4148</text>
<text x="73.7" y="115.2">1N4148</text>
<text x="100.3" y="115.2">1N4148</text>
<text x="146.6" y="114.5">SK6812MINI-E</text>
<text x="175.8" y="114.5">SK6812MINI-E</text>
<text x="205" y="114.5">SK6812MINI-E</text>
</g>
<g font-size="1.8" fill="#0f0f0f">
<text x="87.7" y="20">SDA</text>
<text x="87.7" y="22.5">SCL</text>
<text x="130.8" y="23.8">LEDIO</text>
<text x="148.1" y="23.8">LEDIN</text>
<text x="20.3" y="25.1">ROW0</text>
<text x="20.3" y="27.6">COL0</text>
<text x="20.3" y="35.2">SDA</text>
<text x="20.3" y="30.1">ROW1</text>
<text x="20.3" y="32.7">COL1</text>
<text x="60.5" y="32.7">LEDIO</text>
<text x="61" y="35.2">COL2</text>
<text x="87.7" y="33.9">SDA</text>
<text x="20.3" y="40.3">ENC1B</text>
<text x="20.3" y="37.8">SCL</text>
<text x="59.8" y="40.3">ENC1A</text>
<text x="60.6" y="37.8">ROW2</text>
<text x="87.7" y="36.5">SCL</text>
<text x="139.4" y="36.1" transform="rotate(-90 139.4 36.1)">LEDIO</text>
<text x="21.6" y="63.2">COL0</text>
<text x="63.6" y="60.6">ENC1A</text>
<text x="74.9" y="63.2">COL2</text>
<text x="109.3" y="60.6">ENC1A</text>
<text x="139.4" y="61" transform="rotate(-90 139.4 61)">LEDIN</text>
<text x="21.6" y="68.2">ROW0</text>
<text x="63.4" y="70.8">ENC1B</text>
<text x="74.9" y="68.2">ROW0</text>
<text x="109.1" y="70.8">ENC1B</text>
<text x="33.9" y="81.2" transform="rotate(-90 33.9 81.2)">COL0</text>
<text x="60.6" y="81.2" transform="rotate(-90 60.6 81.2)">COL1</text>
<text x="87.3" y="81.2" transform="rotate(-90 87.3 81.2)">COL2</text>
<text x="133.3" y="78.4">LEDIN</text>
<text x="21.6" y="94.9">ROW1</text>
<text x="21.6" y="116.5">ROW2</text>
</g>
<g font-size="1.8" fill="#a90000">
<text x="94.5" y="20.1">1</text>
<text x="94.5" y="22.6">2</text>
<text x="29.8" y="25.1">1</text>
<text x="29.8" y="27.7">2</text>
<text x="54.6" y="25.1">14</text>
<text x="54.6" y="27.7">13</text>
<text x="94.5" y="25.1">3</text>
<text x="29.8" y="30.2">3</text>
<text x="29.8" y="32.8">4</text>
<text x="29.8" y="35.3">5</text>
<text x="54.6" y="30.2">12</text>
<text x="54.6" y="32.8">11</text>
<text x="54.6" y="35.3">10</text>
<text x="94.5" y="34">1</text>
<text x="29.8" y="37.8">6</text>
<text x="29.8" y="40.4">7</text>
<text x="55.2" y="37.8">9</text>
<text x="55.2" y="40.4">8</text>
<text x="94.5" y="36.6">2</text>
<text x="94.5" y="39.1">3</text>
<text x="94.5" y="41.7">4</text>
<text x="34.2" y="63.2">S1</text>
<text x="47.5" y="65.8">C</text>
<text x="47.6" y="63.2">A</text>
<text x="87.6" y="63.2">S1</text>
<text x="100.9" y="65.8">C</text>
<text x="101" y="63.2">A</text>
<text x="34.2" y="68.3">S2</text>
<text x="47.5" y="68.3">B</text>
<text x="87.6" y="68.3">S2</text>
<text x="100.9" y="68.3">B</text>
<text x="41.7" y="73.9" transform="rotate(-90 41.7 73.9)">MP</text>
<text x="95" y="73.9" transform="rotate(-90 95 73.9)">MP</text>
<text x="146.6" y="78.5">4</text>
<text x="146.6" y="83.6">3</text>
<text x="159.3" y="78.5">1</text>
<text x="159.3" y="83.6">2</text>
<text x="175.8" y="78.5">4</text>
<text x="175.8" y="83.6">3</text>
<text x="188.5" y="78.5">1</text>
<text x="188.5" y="83.6">2</text>
<text x="205" y="78.5">4</text>
<text x="205" y="83.6">3</text>
<text x="217.7" y="78.5">1</text>
<text x="217.7" y="83.6">2</text>
<text x="146.6" y="101.3">1</text>
<text x="159.3" y="101.3">4</text>
<text x="175.8" y="101.3">1</text>
<text x="188.5" y="101.3">4</text>
<text x="205" y="101.3">1</text>
<text x="217.7" y="101.3">4</text>
<text x="146.6" y="106.4">2</text>
<text x="159.3" y="106.4">3</text>
<text x="175.8" y="106.4">2</text>
<text x="188.5" y="106.4">3</text>
<text x="205" y="106.4">2</text>
<text x="217.7" y="106.4">3</text>
</g>
<g font-size="1.8" fill="#0000c2">
<text x="168.9" y="23.4">U2</text>
<text x="172.6" y="23.4">and</text>
<text x="177.2" y="23.4">C3</text>
<text x="180.9" y="23.4">are</text>
<text x="185.1" y="23.4">used</text>
<text x="190.7" y="23.4">to</text>
<text x="193.7" y="23.4">boost</text>
<text x="200.1" y="23.4">the</text>
<text x="204.2" y="23.4">LED DIN</text>
<text x="213.2" y="23.4">signal</text>
<text x="220.1" y="23.4">to</text>
<text x="223.2" y="23.4">5V,</text>
<text x="168.9" y="25.4">which</text>
<text x="168.9" y="27.5">be</text>
<text x="168.9" y="29.5">work</text>
<text x="172.3" y="27.5">populated</text>
<text x="174.4" y="29.5">on</text>
<text x="175.4" y="25.4">may</text>
<text x="177.8" y="29.5">3.3V</text>
<text x="180.4" y="25.4">be</text>
<text x="182.9" y="27.5">by</text>
<text x="183.1" y="29.5">logic.</text>
<text x="183.8" y="25.4">required</text>
<text x="186.2" y="27.5">default</text>
<text x="192.8" y="25.4">with</text>
<text x="194" y="27.5">as</text>
<text x="197.3" y="27.5">most</text>
<text x="197.7" y="25.4">some</text>
<text x="203.1" y="27.5">WS2812B</text>
<text x="203.9" y="25.4">LEDs.</text>
<text x="210.1" y="25.4">They</text>
<text x="213" y="27.5">style</text>
<text x="215.5" y="25.4">should</text>
<text x="218.7" y="27.5">LEDs</text>
<text x="222.9" y="25.4">not</text>
<text x="168.9" y="33.6">If</text>
<text x="168.9" y="35.6">as</text>
<text x="171.4" y="33.6">you</text>
<text x="172.3" y="35.6">JP1</text>
<text x="175.8" y="33.6">decide</text>
<text x="176.9" y="35.6">bridges</text>
<text x="183.2" y="33.6">to</text>
<text x="185" y="35.6">D10</text>
<text x="186.2" y="33.6">populate</text>
<text x="189.9" y="35.6">directly</text>
<text x="195.6" y="33.6">U2</text>
<text x="198.1" y="35.6">to</text>
<text x="199.3" y="33.6">and</text>
<text x="201.2" y="35.6">the</text>
<text x="204" y="33.6">C3</text>
<text x="205.3" y="35.6">first</text>
<text x="207.6" y="33.6">YOU MUST CUT JP1,</text>
<text x="210.3" y="35.6">LED DIN</text>
<text x="219.3" y="35.6">pad.</text>
<text x="168.9" y="39.7">U2</text>
<text x="171.7" y="41.8">SN74AHCT1G125</text>
<text x="172.6" y="39.7">can</text>
<text x="177.2" y="39.7">be</text>
<text x="180.6" y="39.7">any</text>
<text x="185" y="39.7">SOT-23</text>
<text x="188.5" y="41.8">(Fixed</text>
<text x="193.7" y="39.7">5</text>
<text x="195.5" y="41.8">5V</text>
<text x="196.1" y="39.7">Pin</text>
<text x="199" y="41.8">Logic</text>
<text x="200.3" y="39.7">5V</text>
<text x="203.7" y="39.7">Logic</text>
<text x="205.2" y="41.8">Level</text>
<text x="209.9" y="39.7">Level</text>
<text x="211.2" y="41.8">Shifter)</text>
<text x="215.9" y="39.7">Shifter</text>
<text x="223.4" y="39.7">such</text>
<text x="229" y="39.7">as:</text>
<text x="171.7" y="43.8">SN74LV1T125</text>
<text x="185.7" y="43.8">(1.8</text>
<text x="190.7" y="43.8">to</text>
<text x="193.8" y="43.8">5V</text>
<text x="197.3" y="43.8">Logic</text>
<text x="203.5" y="43.8">Level</text>
<text x="209.5" y="43.8">Shifter)</text>
<text x="168.9" y="50">WARNING:</text>
<text x="168.9" y="52">DO NOT POPULATE U2</text>
<text x="191.8" y="52">AND C3</text>
<text x="200.3" y="52">WITHOUT CUTTING THE JP1</text>
<text x="168.9" y="54">JUMPER</text>
<text x="177.5" y="54">FIRST.</text>
<text x="184.4" y="54">FAILURE</text>
<text x="193.2" y="54">TO DO SO MAY FRY YOUR XIAO RP2040.</text>
</g>
<g font-size="1.8" fill="#a5a4a2">
<text x="139.4" y="40.1" transform="rotate(-90 139.4 40.1)">2</text>
<text x="142" y="40.1" transform="rotate(-90 142 40.1)">1</text>
<text x="132.6" y="45.5">3</text>
<text x="145.3" y="45.5">5</text>
<text x="139.4" y="52.8" transform="rotate(-90 139.4 52.8)">4</text>
</g>
<g font-size="1.8" fill="#939391">
<text x="154.3" y="41.5">C3</text>
<text x="135.1" y="46.6">GND</text>
<text x="140.4" y="46.6">VCC</text>
<text x="140.6" y="42.4" transform="rotate(-90 140.6 42.4)">A</text>
<text x="143.1" y="43.8" transform="rotate(-90 143.1 43.8)">~{OE}</text>
<text x="154.3" y="44">100nF</text>
<text x="140.6" y="50.3" transform="rotate(-90 140.6 50.3)">Y</text>
<text x="146.1" y="51.7">SN74LV1T125DBV</text>
<text x="146.1" y="49.1">U2</text>
</g>
<g font-size="1.7" fill="#0000c2">
<text x="54.3" y="49.5">MCU (XIAO</text>
<text x="65.2" y="49.5">RP2040)</text>
<text x="111.3" y="49.5">Headers</text>
<text x="216.8" y="64.7">LED Logic</text>
<text x="227.1" y="64.7">Level</text>
<text x="103.3" y="123.1">Encoders</text>
<text x="112.6" y="123.1">&amp;</text>
<text x="115.2" y="123.1">Switches</text>
<text x="219.2" y="123.1">LED Matrix</text>
</g>
<g font-size="1.6" fill="#006464">
<text x="149.1" y="79.5">DIN</text>
<text x="154.7" y="79.5">VDD</text>
<text x="178.3" y="79.5">DIN</text>
<text x="184" y="79.5">VDD</text>
<text x="207.5" y="79.5">DIN</text>
<text x="213.2" y="79.5">VDD</text>
<text x="149.1" y="84.6">GND DOUT</text>
<text x="178.3" y="84.6">GND DOUT</text>
<text x="207.5" y="84.6">GND DOUT</text>
<text x="149.1" y="102.4">VDD</text>
<text x="149.1" y="107.5">DOUT GND</text>
<text x="155.1" y="102.4">DIN</text>
<text x="178.3" y="102.4">VDD</text>
<text x="178.3" y="107.5">DOUT GND</text>
<text x="184.3" y="102.4">DIN</text>
<text x="207.5" y="102.4">VDD</text>
<text x="207.5" y="107.5">DOUT GND</text>
<text x="213.5" y="102.4">DIN</text>
</g>
<g font-size=".9" fill="#840000">
<text x="152.8" y="82.7">RGB</text>
<text x="182" y="82.7">RGB</text>
<text x="211.2" y="82.7">RGB</text>
<text x="152.3" y="105.6">RGB</text>
<text x="181.5" y="105.6">RGB</text>
<text x="210.7" y="105.6">RGB</text>
</g>
</svg>
